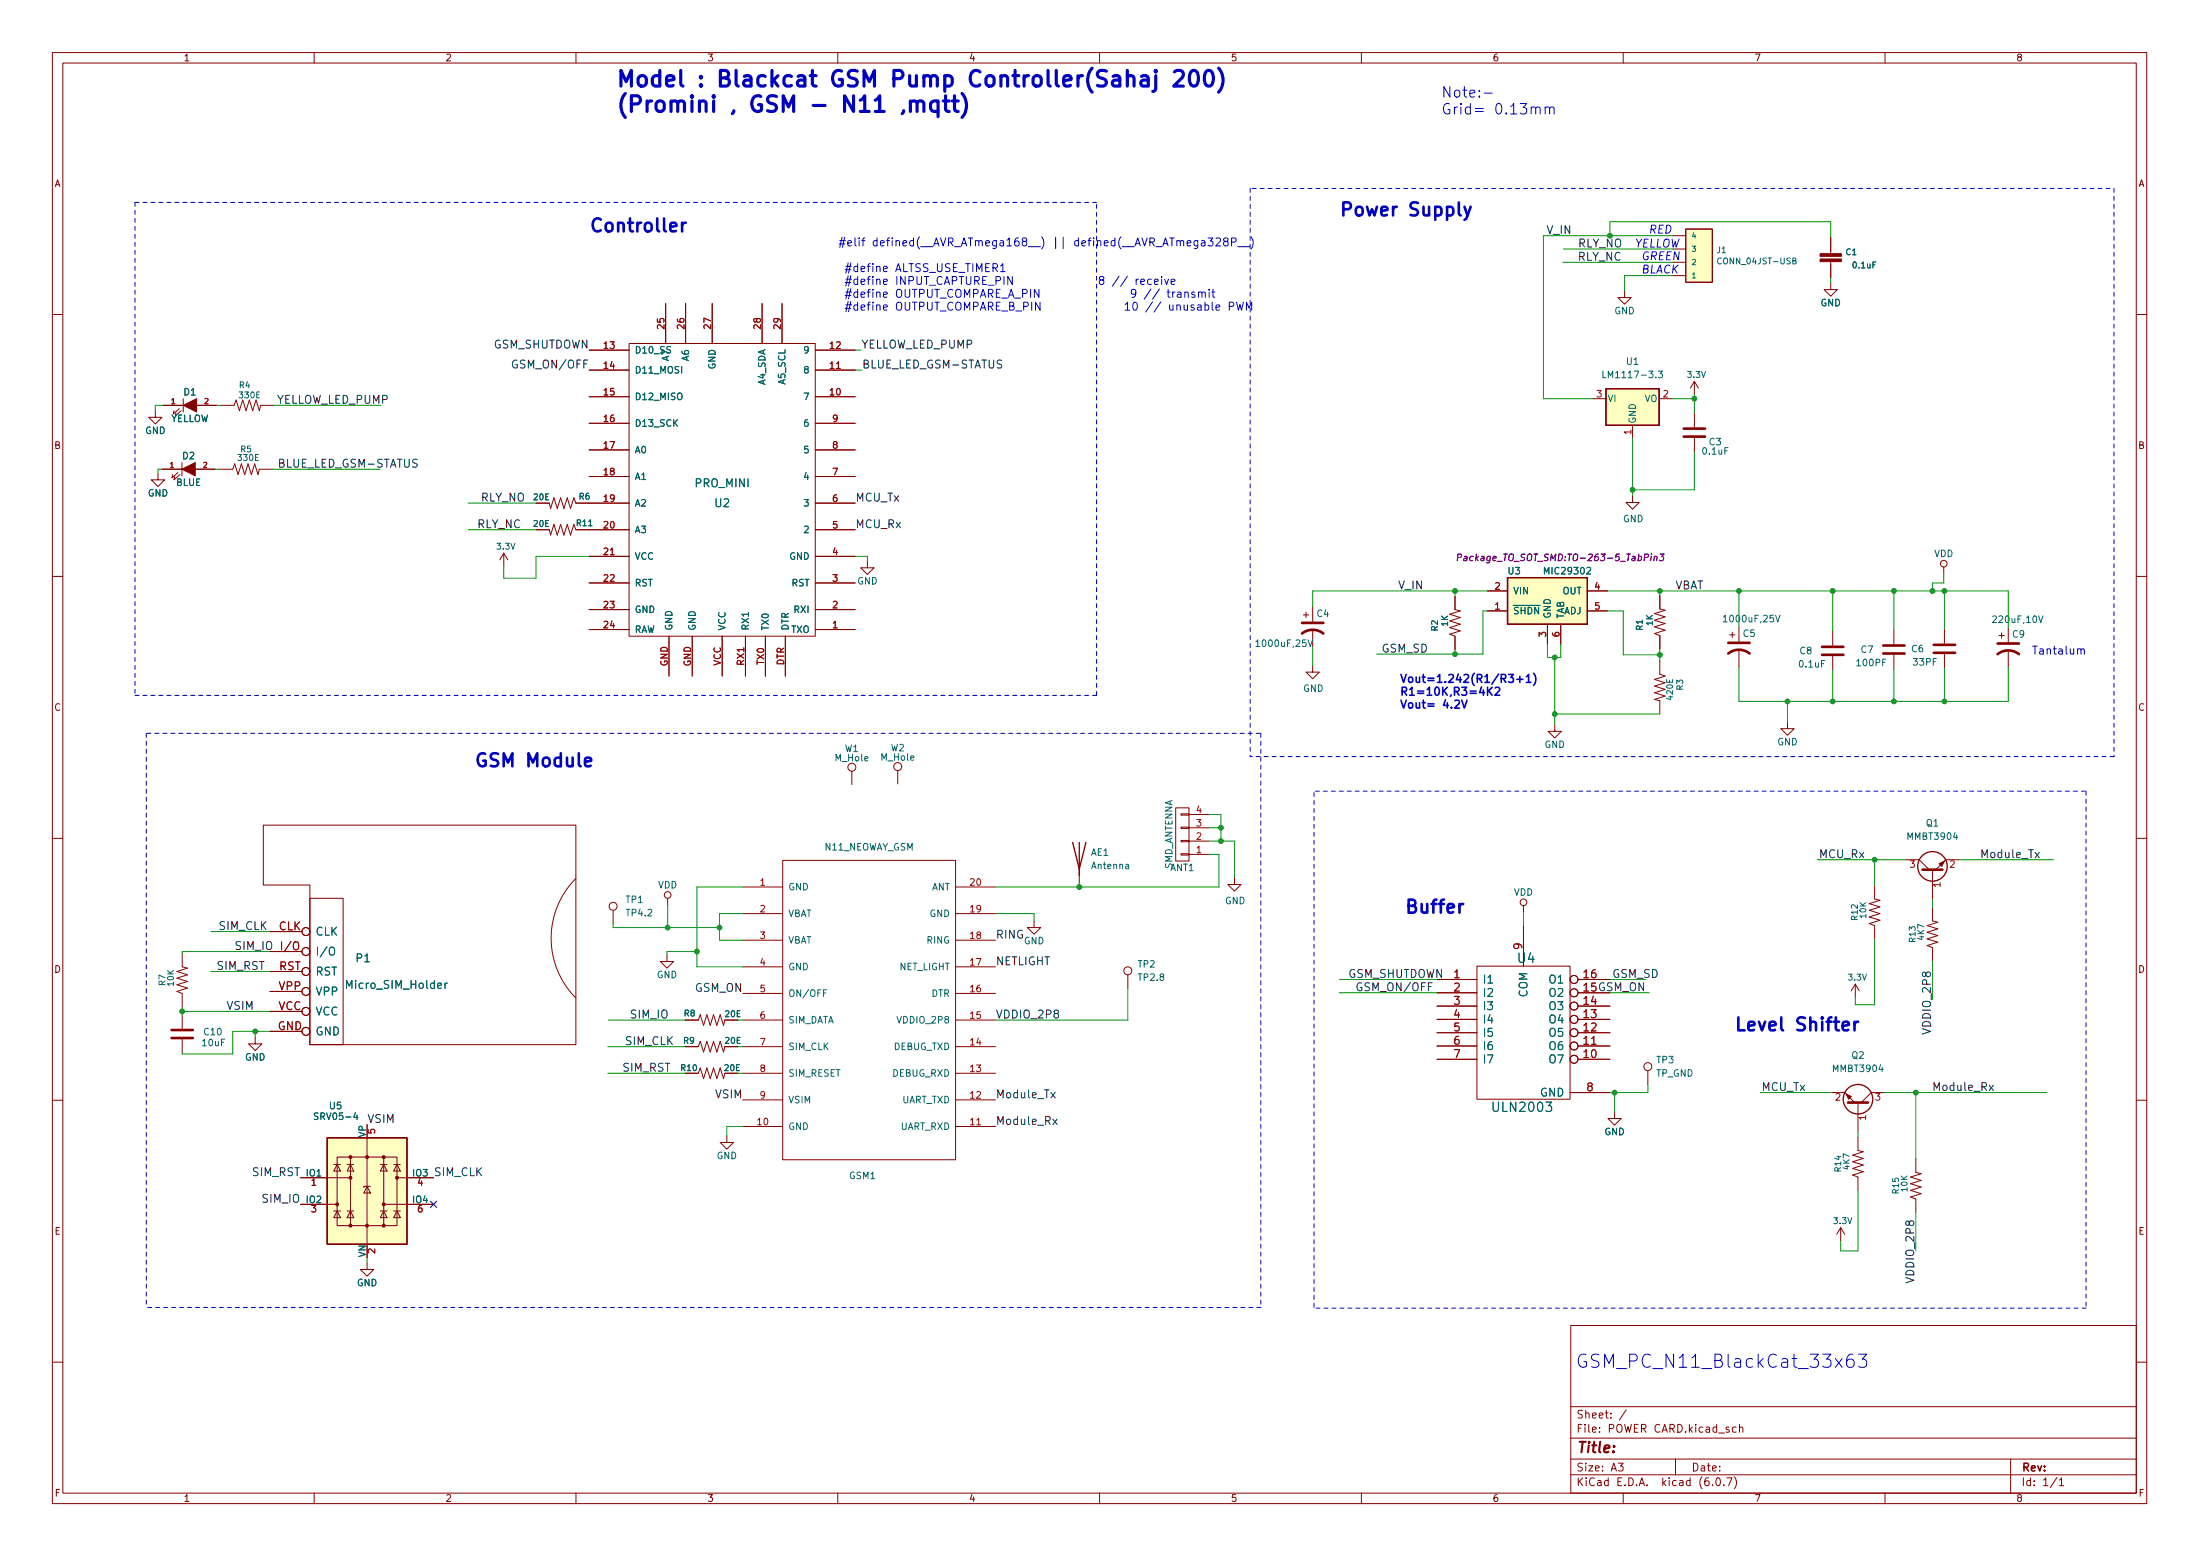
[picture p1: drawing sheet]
<svg xmlns="http://www.w3.org/2000/svg" width="420mm" height="297mm" viewBox="0 0 420 297" stroke-linecap="round" stroke-linejoin="round" font-family="sans-serif">
<g fill="none" stroke="#840000" stroke-width=".19">
<path d="M10 10h400v277h-400zM12 12h396v273h-396zM60 10v2M110 10v2M160 10v2M210 10v2M260 10v2M310 10v2M360 10v2M127.1 57.9v7.7M130.9 57.9v7.7M136 57.9v7.6"/>
<path d="M145.5 57.9v7.7M149.4 57.9v7.7M310.3 55.5v1.3h1.2l-1.2 1.3-1.3-1.3h1.3M319.4 52.6h2.5M319.4 50.1h2.5M321.9 43.7h5.1v10.2h-5.1zM349.6 54v1.3h1.3l-1.3 1.3-1.2-1.3h1.2M349.6 45.4v3M349.6 49.9v3.1M10 60h2M29.7 78.4v1.3h1.2l-1.2 1.2-1.3-1.2h1.3M31.2 77.4h3.8"/>
<path d="M34.2 78l-1.1 1 .1-.6M34.6 78.4l-1.1 1 .1-.6M35 76.1v2.5M37.5 77.4h3.9M42.2 77.4h2.5l.4-1 .6 2 .7-2 .6 2 .6-2 .7 2 .6-2 .6 2 .3-1h2.5M112.5 75.7h7.6M112.5 70.6h7.6M112.5 66.8h7.6M120.1 65.6h35.6v55.8h-35.6zM155.7 75.7h7.6M155.7 70.6h7.6M155.7 66.8h7.6"/>
<path d="M304.2 76.1h2.5M316.9 76.1h2.5M323.6 72.8v2.5M323.6 78.8v2.8M323.6 72.8l-.8 1.3M323.6 72.8l.8 1.3M408 60h2M30.2 90.3v1.3h1.2l-1.2 1.3-1.3-1.3h1.3M30.9 89.6h3.8M34 90.2l-1.2 1 .2-.6M34.4 90.6l-1.2 1 .2-.6M34.7 88.3v2.5"/>
<path d="M37.3 89.6h3.8M41.9 89.6h2.5l.4-1 .7 2 .6-2 .6 2 .7-2 .6 2 .6-2 .7 2 .2-1h2.6M104.9 96l.3 1.1 .6-2.1 .6 2.1 .7-2.1 .6 2.1 .6-2.1 .7 2.1 .6-2.1 .4 1h10.1M112.5 80.8h7.6M112.5 85.9h7.6M112.5 91h7.6M155.7 80.8h7.6M155.7 85.9h7.6M155.7 91h7.6M155.7 96h7.6M311.8 94.7v1.2h1.3l-1.3 1.3-1.3-1.3h1.3M311.8 81.2v2.5"/>
<path d="M323.6 83.6v2.8M10 110h2M96.2 105.6v2.5M96.2 105.6l-.7 1.3M96.2 105.6l.8 1.3M104.9 101.1l.3 1 .6-2 .6 2 .7-2 .6 2 .6-2 .7 2 .6-2 .4 1h10.1M112.5 116.4h7.6M112.5 106.2h7.6M112.5 111.3h7.6M155.7 116.4h7.6M155.7 101.1h7.6M155.7 106.2h7.6"/>
<path d="M155.7 111.3h7.6M165.7 107.1v1.3h1.2l-1.2 1.3-1.3-1.3h1.3M248.9 117.4h1M249.4 116.9v1M250.7 115.9v2.8M277.9 113.8v2.6l1 .2-2 .7 2 .6-2 .6 2 .7-2 .6 2 .6-2 .7 1 .3v2.6M284.1 116.6h3.8M284.1 112.8h3.8M295.5 119.2v3.8M298.1 119.2v3.8M303.1 116.6h3.9M303.1 112.8h3.9"/>
<path d="M317 113.7v2.5l1 .3-2 .6 2 .7-2 .6 2 .6-2 .7 2 .6-2 .6 1 .4v2.6M332.1 119.7v2.8M371.2 108.2v1.3M383.5 119.8v2.8M408 110h2M112.5 120.2h7.6M127.8 121.4v7.7M132.2 121.5v7.6M137.9 121.4v7.7M142.4 121.4v7.7M146.2 121.4v7.7M150 121.4v7.7"/>
<path d="M155.7 120.2h7.6M250.7 127v1.3h1.3l-1.3 1.3-1.3-1.3h1.3M250.7 120.2v3.3M296.9 138.3v1.3h1.3l-1.3 1.3-1.2-1.3h1.2M317 126.1v2.6l1 .4-2 .6 2 .6-2 .7 2 .6-2 .6 2 .7-2 .6 1 .3v2.5M330.3 121.2h1M330.8 120.7v1M332.1 124v3.3M341.4 137.8v1.3h1.2l-1.2 1.3-1.3-1.3h1.3M350 120.4v2.8M350 125.3v2.8M361.7 120.2v2.8"/>
<path d="M361.7 125v2.8M371.3 120.1v2.7M371.3 124.9v2.8M381.8 121.3h1M382.3 120.8v1M383.5 124.1v3.3M50.3 157.5h59.7v41.9h-50.8v-30.5h-8.9zM162.7 147.2v2.6M171.4 147.1v2.5M224.5 154.2h2.6v10.2h-2.6zM225.6 155.4h1.5v.2h-1.5zM225.6 157.9h1.5v.3h-1.5z"/>
<path d="M227.1 158h3.8M227.1 155.5h3.8M10 160h2M51.6 177.8h6.1M59.2 171.5h6.3v27.9h-6.3zM110 167.7a16.2 16.2 0 0 0 0 22.8M117.1 173.8v2.5M127.5 171.5v1.3M141.9 169.3h7.6M141.9 179.5h7.6M141.9 174.4h7.6M149.5 164.2h33v57.2h-33z"/>
<path d="M182.5 169.3h7.6M182.5 179.5h7.6M182.5 174.4h7.6M197.5 175.8v1.3h1.3l-1.3 1.2-1.3-1.2h1.3M206.1 165.9v2.5M225.6 160.4h1.5v.3h-1.5zM225.6 163h1.5v.2h-1.5zM227.1 163.1h3.8M227.1 160.6h3.8M235.8 167.6v1.2h1.2l-1.2 1.3-1.3-1.3h1.3M291 172.9v1.3M291 176.8v7.6"/>
<path d="M358 169.1v2.5l1 .3-2 .6 2 .6-2 .7 2 .6-2 .6 2 .7-2 .6 1 .4v2.5M364 164.1h2.5l1.9 1.9M369.1 166v5.7M369.1 173.3v2.5l1 .3-2.1 .6 2.1 .6-2.1 .7 2.1 .6-2.1 .6 2.1 .7-2.1 .6 1.1 .4v2.5M374.1 164.1h-2.5l-1.9 1.9M408 160h2M34.8 182v2.6l1 .2-2 .7 2 .6-2 .6 2 .7-2 .6 2 .6-2 .7 1 .3v2.6M34.8 193.6v2.8M34.8 198.4v2.8M48.7 198v1.3h1.3l-1.3 1.2-1.2-1.2h1.2M51.6 196.9h6.1M51.6 181.6h6.1"/>
<path d="M51.6 185.5h6.1M51.6 193.1h6.1M51.6 189.3h6.1M127.4 182.3v1.3h1.3l-1.3 1.2-1.3-1.2h1.3M130.8 199.8h2.5l.4-1 .7 2 .6-2 .6 2 .7-2 .6 2 .6-2 .7 2 .2-1M130.8 194.7h2.5l.4-1 .7 2 .6-2 .6 2 .7-2 .6 2 .6-2 .7 2 .2-1M141.9 199.8h7.6M141.9 194.7h7.6M141.9 189.6h7.6M141.9 184.6h7.6M182.5 199.8h7.6M182.5 194.7h7.6"/>
<path d="M182.5 189.6h7.6M182.5 184.6h7.6M215.4 186.1v2.5M274.4 187h7.7M274.4 199.7h7.7M274.4 197.1h7.7M274.4 194.6h7.7M274.4 192.1h7.7M274.4 189.5h7.7M282.1 184.4h17.7v25.4h-17.7zM301.4 187h6.1M301.4 199.7h6.1"/>
<path d="M301.4 197.1h6.1M301.4 194.6h6.1M301.4 192.1h6.1M301.4 189.5h6.1M354.3 187.9v2.5M354.3 187.9l-.7 1.2M354.3 187.9l.8 1.2M10 210h2M70.1 217.2v20.3M133.3 204.9l.4-1 .7 2 .6-2 .6 2 .7-2 .6 2 .6-2 .7 2 .2-1M138.8 216.8v1.3h1.3l-1.3 1.3-1.3-1.3h1.3M141.9 215h7.6"/>
<path d="M141.9 210h7.6M141.9 204.9h7.6M182.5 215h7.6M182.5 210h7.6M182.5 204.9h7.6M274.4 202.2h7.7M299.8 208.6h7.7M301.4 202.2h6.1M308.4 212.3v1.2h1.2l-1.2 1.3-1.3-1.3h1.3M314.7 204.4v2.5M349.8 208.6h2.5l1.9 1.9M354.8 210.5v5.7"/>
<path d="M354.8 217.1v2.5l1.1 .3-2.1 .6 2.1 .6-2.1 .7 2.1 .6-2.1 .6 2.1 .7-2.1 .6 1 .4v2.5M359.9 208.6h-2.5l-1.9 1.9M408 210h2M57.4 224.8h9.5M57.4 229.9h7M63.8 231.2h1.2M63.8 222.3h1.2M64.4 220.9h11.4v13.1h-11.4zM64.4 231.2l.6 1.2h-1.2zM64.4 222.3l.6 1.3h-1.2zM66.3 231.2h1.3M66.3 222.3h1.3"/>
<path d="M66.9 231.2l.7 1.2h-1.3zM66.9 222.3l.7 1.3h-1.3zM66.9 220.9v13.1M70.1 226.5l.6 1.2h-1.2zM70.7 226.5h-1.2v.2M72.6 231.2h1.3M72.6 222.3h1.3M73.3 231.2l.6 1.2h-1.3zM73.3 222.3l.6 1.3h-1.3zM73.3 220.9v13.1M73.3 229.9h9.5M75.2 231.2h1.3"/>
<path d="M75.2 222.3h1.3M75.8 231.2l.7 1.2h-1.3zM75.8 222.3l.7 1.3h-1.3zM75.8 224.8h7M351.5 234.4v2.5M351.5 234.4l-.7 1.2M351.5 234.4l.8 1.2M365.9 221.3v2.5l1 .3-2 .6 2 .6-2 .7 2 .6-2 .6 2 .7-2 .6 1 .4v2.5M70.1 241.1v1.3h1.3l-1.3 1.2-1.3-1.2h1.3M300 253h108v32h-108zM10 260h2M300 278.5h108"/>
<path d="M300 274.5h108M300 268.5h108M309.1 279.3h.9l-.5 .6 .4 .1v.7l-.2 .1-.6-.1M310.6 269.1l-1.3 2M320 278.5v3M331.6 272.5l-.5-.1-.2 .3 .1 .6h.6M332.2 272.6l.2-.2 .4 .1 .1 .9M332.2 271.9v1.5M384 278.5v6.5M408 260h2M60 285v2M110 285v2"/>
<path d="M160 285v2M210 285v2M260 285v2M300 281.5h108M310 285v2M327.1 283.5v.1M327.9 282.2l.2-.1a.8 .8 0 0 1 .5 .8 .8 .8 0 0 1-.5 .7 1 1 0 0 1-.2-1.4zM329.2 283.5v.1M329.8 282.1h1l-.7 1.5M331.2 281.9a1.72 1.72 0 0 1 0 2.3M360 285v2M392.9 282l-1.3 2"/>
<path d="M393.3 282.5l.4-.4v1.5M393.3 283.6h.8"/>
<circle cx="371.2" cy="107.6" r=".63"/>
<circle cx="162.7" cy="146.5" r=".76"/>
<circle cx="171.4" cy="146.3" r=".76"/>
<circle cx="58.4" cy="177.8" r=".76"/>
<circle cx="117.1" cy="173" r=".76"/>
<circle cx="127.5" cy="170.9" r=".63"/>
<circle cx="291" cy="172.2" r=".63"/>
<circle cx="58.4" cy="189.3" r=".76"/>
<circle cx="58.4" cy="196.9" r=".76"/>
<circle cx="58.4" cy="181.6" r=".76"/>
<circle cx="58.4" cy="193.1" r=".76"/>
<circle cx="58.4" cy="185.5" r=".76"/>
<circle cx="215.4" cy="185.3" r=".76"/>
<circle cx="300.6" cy="199.7" r=".76"/>
<circle cx="300.6" cy="187" r=".76"/>
<circle cx="300.6" cy="197.1" r=".76"/>
<circle cx="300.6" cy="194.6" r=".76"/>
<circle cx="300.6" cy="192.1" r=".76"/>
<circle cx="300.6" cy="189.5" r=".76"/>
<circle cx="300.6" cy="202.2" r=".76"/>
<circle cx="314.7" cy="203.6" r=".76"/>
</g>
<g fill="none" stroke="#840000" stroke-width=".51">
<path d="M321.6 83.3h4M321.6 81.8h4M248.7 118.9h4M248.7 120.9a3.3 3.3 0 0 1 4 0M330.1 124.8a3.3 3.3 0 0 1 4 0M330.1 122.7h4M348 125h4M348 123.5h4M359.7 124.8h4M359.7 123.2h4M369.3 124.6h4.1M369.3 123.1h4.1"/>
<path d="M381.5 124.9a3.3 3.3 0 0 1 4.1 0M381.5 122.8h4.1M367.2 166h3.8M32.8 198.2h4M32.8 196.6h4M352.9 210.5h3.8"/>
</g>
<g fill="#ffffc2" stroke="#ffffc2" stroke-width=".19">
<path d="M62.5 217.2h15.2v20.3h-15.2z"/>
<path d="M321.9 43.7h5.1v10.2h-5.1z"/>
<path d="M306.7 74.2h10.2v7h-10.2z"/>
<path d="M287.9 110.3h15.2v8.9h-15.2z"/>
</g>
<g fill="none" stroke="#840000" stroke-width=".25">
<path d="M306.7 74.2h10.2v7h-10.2zM287.9 110.3h15.2v8.9h-15.2zM204.9 160.8l1.2 5.1 1.3-5.1M206.1 160.8v6.4M62.5 217.2h15.2v20.3h-15.2z"/>
<circle cx="369.1" cy="165.4" r="2.82"/>
<circle cx="354.8" cy="209.8" r="2.82"/>
</g>
<g fill="#840000" stroke="#840000" stroke-width=".19">
<path d="M347.6 49.4h4.1v.5h-4.1z"/>
<path d="M347.6 48.4h4.1v.5h-4.1z"/>
<path d="M34.7 89.6l2.6-1.3v2.5z"/>
<path d="M370.3 164.9l1-.5-.5 1z"/>
<path d="M35 77.4l2.5-1.3v2.5z"/>
<path d="M352.6 208.8l1 .5-.5 .5z"/>
<circle cx="64.4" cy="229.9" r=".28"/>
<circle cx="66.9" cy="234" r=".28"/>
<circle cx="66.9" cy="224.8" r=".28"/>
<circle cx="66.9" cy="220.9" r=".28"/>
<circle cx="70.1" cy="234" r=".28"/>
<circle cx="70.1" cy="220.9" r=".28"/>
<circle cx="73.3" cy="234" r=".28"/>
<circle cx="73.3" cy="229.9" r=".28"/>
<circle cx="73.3" cy="220.9" r=".28"/>
<circle cx="75.8" cy="224.8" r=".28"/>
</g>
<g fill="none" stroke="#006464" stroke-width=".19">
<path d="M342.4 49.8l.5-.1v-.3l-.5-.2v1.2h.4l.2-.4-.2-.2M306.1 70.8v1.3h.6M316.7 70.8h.8l-.4 .5 .3 .1v.6l-.1 .1-.6-.1M329.1 117.8l.4-.3v1.2M329.1 118.7h.7M339.1 117.5l.4 1.2 .4-1.2M389.3 117.6l.5 1.2 .4-1.2M239.8 122.5l.4-.4v1.3M239.8 123.4h.8M249.8 122.1l.4 1.3 .5-1.3M63 181a.51 .51 0 0 1 .5-.2 .51 .51 0 0 1 .4 .5v.5a.51 .51 0 0 1-.5 .6 .51 .51 0 0 1-.5-.6zM85 187.7v1"/>
<path d="M85.4 187.7h-.3l-.1 .3M157.9 189h-.6v1.2M60.7 212.5l-.4-.1-.2 .2v.3l.5 .3 .1 .3-.2 .2h-.5M67.9 212.4l-.3 .9h.8"/>
</g>
<path d="M278.4 106.4h.6l.1-.2v-.3l-.6-.1-.2 1.2M315.9 106.3l.2-.1 .3 .1v.7M317 105.8h.8l-.5 .5 .4 .1-.1 .5-.2 .1-.5-.1" fill="none" stroke="#840084" stroke-width=".19"/>
<path d="M191.3 68.8l-.6-.1-.3 .3 .2 .4 .6 .3v.4l-.2 .2-.6-.1M79.7 87.7h-.6l-.3 .3 .1 .3 .7 .3v.4l-.2 .2-.6-.1M388.7 162.7l.8 1M389.5 162.7l-.8 1M200.7 208.6l.8 1M201.1 213.6l.8 1.1M201.5 208.6l-.8 1M201.9 213.6l-.8 1.1M379.9 207.2l.8 1M380.7 207.2l-.8 1" fill="none" stroke="#0f0f0f" stroke-width=".19"/>
<path d="M279.7 39.5l.6 1.6M280.9 39.5l-.9 2.2-.3 .3M130.3 42.5v1.7M131 42.5a.63 .63 0 0 0-.7 .5M111.7 145.5l1.2-.3-.1-.5-.7-.1-.4 .4 .1 1.2 .3 .1 .7-.1M351.9 195.9l1.2-.3-.1-.4-.7-.2-.4 .4 .1 1.2 .3 .1 .7-.1M354.2 195v1.7M354.9 195a.64 .64 0 0 0-.7 .5" fill="none" stroke="#0000c2" stroke-width=".5"/>
<g fill="none" stroke="#0000c2" stroke-width=".6">
<path d="M173.9 19.6a.74 .74 0 0 1 1.3 .1v1.6M173.9 19.3v2M175.2 19.7l.1-.3 .3-.1 .7 .1 .1 .3v1.6M179.2 19.4l-.9-.1-.3 .1-.3 .4v.9l.3 .4 .3 .2 .9-.2M179.2 19.3v3M180.2 19.3h1.1M180.6 18.3v2.5l.1 .3 .6 .2M181.9 19.3h1.1M182.3 18.3v2.5l.1 .3 .6 .2M183.7 17.8a3.4 3.4 0 0 1 0 4.6M218 14.6l.3-.2 .9 .2 .1 .3v1.5M219.3 15.2l-.3 .1h-.7a.59 .59 0 0 0-.5 .6 .59 .59 0 0 0 .5 .5h.7l.3-.1"/>
<path d="M220.7 14.4v2.6l-.1 .3-.4 .1M220.7 13.4l-.1 .2 .1 .1 .2-.1-.2-.2v.3M224.3 13.7l.4-.3h.7a.81 .81 0 0 1 .5 1.3l-1.7 1.7h1.8M227.4 13.7a.72 .72 0 0 1 .8-.2 .72 .72 0 0 1 .5 .5 1.76 1.76 0 0 1-.5 2.4 .76 .76 0 0 1-.9-.5 2.57 2.57 0 0 1 .1-2.2zM230.3 13.7a.72 .72 0 0 1 .7-.2 .72 .72 0 0 1 .6 .5 1.76 1.76 0 0 1-.6 2.4 .76 .76 0 0 1-.8-.5 2.57 2.57 0 0 1 .1-2.2zM232.7 13a3.4 3.4 0 0 1 0 4.6"/>
</g>
<g fill="none" stroke="#0000c2" stroke-width=".19">
<path d="M283.5 17.8h1.5M293.3 20.7l.3-.3 .4 .1 .1 1.3M295.1 20.6a.49 .49 0 0 1 .9 .1v1.1M295.1 20.4v1.4M296 20.7l.2-.3 .5 .1 .1 1.3M189.6 51.1h.8l.1-.3-.1-.3-.2-.2h-.6v1.6M190 51.1l.5 .8M191.1 50.8l.4-.5v1.6M191.1 51.9h.9M191.7 52.8v1.5M193.3 52.8v1.5l-.8-1.5v1.5M196.8 55.2v1.6"/>
<path d="M198.4 55.2v1.6l-.9-1.6v1.6M210.2 53.4l-.2-.3v-.2l.2-.1 .5 .1 .1 .2v.2l-.7 .2-.1 .2v.3l.2 .3h.3l.3-.3v-.3l-.3-.3M213.7 52.7l-1.3 2M215.3 52.7l-1.3 2M216.6 57.8l.1-.1a.81 .81 0 0 1 .5 .8 .81 .81 0 0 1-.5 .7 1.01 1.01 0 0 1-.1-1.4zM216.9 55.9l-.3 .3h-.3l-.3-.3 .2-.6 .4-.1 .2 .2a1.01 1.01 0 0 1-.3 1.4h-.3M217 53.3v1M217.4 53.3l-.3 .1-.1 .2M217.9 53.8l.7-.1-.1-.3-.4-.1-.2 .2v.7h.6M219.8 55.2l-1.3 1.9M219.9 53.4l-.4-.1-.3 .3 .1 .6h.6M220.1 57.6l-1.3 2"/>
<path d="M220.5 53.8l.7-.1-.1-.3-.4-.1-.2 .2v.7h.6M221.4 55.2l-1.3 1.9M221.7 57.6l-1.3 2M221.9 52.8v.1M221.9 53.3v1M222.4 53.3l.4 1 .4-1M222.9 55.7h.6M223.1 55.2v1.3l.4 .3M223.4 58.2l.1 .9 .3 .1 .2-.1M223.7 53.8l.7-.1-.1-.3-.4-.1-.2 .2v.7h.6M224 55.7v1.1M224 58.2v1"/>
<path d="M224.4 55.7l-.3 .1-.1 .2M224.8 58.3l.2-.1 .3 .1 .1 .9M224.8 58.2v1M224.9 55.8h.6l.1 1M225.6 56.1l-.6 .1a.3 .3 0 0 0-.2 .3 .3 .3 0 0 0 .2 .3l.6-.1M226.1 58.2l.1 .9 .4 .1 .2-.1M226.3 55.9l.2-.2 .4 .1v1M226.3 55.7v1.1M226.8 58.2v1M228 58.3l-.3-.1-.3 .2 .1 .2 .5 .2v.3h-.6M228.2 55.8l-.4-.1-.2 .3 .1 .2 .5 .1v.4h-.6M228.7 58.3h.6l.1 .9"/>
<path d="M228.9 55.9l.2-.2 .4 .1v1M228.9 55.7v1.1M229.4 58.6h-.5a.3 .3 0 0 0-.2 .3 .3 .3 0 0 0 .2 .3l.5-.1M229.5 46h.6v.9M229.5 56l.3-.3 .3 .1 .1 1M230.1 46.3l-.5 .1a.3 .3 0 0 0-.2 .3 .3 .3 0 0 0 .2 .2h.5M230.1 58.3l.5-.1 .3 .3-.2 .6h-.6M230.1 57.7v1.5M230.7 45.4h1l-.6 .6 .5 .1v.7l-.2 .1-.7-.1M230.9 55.2v.2M230.9 55.7v1.1M231.4 55.7h.6"/>
<path d="M231.5 57.7v1.3l.2 .2M231.7 55.2v1.3l.3 .3M232.2 45.6l.6-.2 .2 .2 .1 .3-.9 1h.9M232.2 58.7l.8-.1-.1-.3-.5-.1-.2 .2 .1 .7h.6M234 46.1l-.3-.3 .1-.2 .2-.2 .4 .1 .2 .2-.1 .2-.7 .2-.1 .3v.3l.3 .2h.3l.3-.2v-.3l-.3-.3M234.8 58.5l.7-.1 .1-.2v-.4l-.2-.1h-.6v1.5M235.2 46.2l.7-.1 .2-.2-.1-.3-.2-.2h-.6v1.5M236.2 57.7l.3 1.5 .3-1.1 .3 1.1 .4-1.5M236.4 47.1h2.3M238 59.2v-1.5l.5 1.1 .6-1.1v1.5M238.9 45.2a1.75 1.75 0 0 1 0 2.3M397.4 124.1l.2-.2h.4l.1 1"/>
<path d="M353.9 258.5a.99 .99 0 0 0-1.2 1.1v.9l.2 .4 .7 .1 .4-.2 .1-.9-.2-.3-.8-.1-.4 .4M354.9 258.5h1.6l-.8 1a.68 .68 0 0 1 .8 .4v.6l-.2 .4-1 .1-.4-.2"/>
</g>
<path d="M279.2 133.6l.5 1.6 .5-1.6M284.3 131.8l.7 .9M285 131.2l-.9 .9M285.5 131.3l.6-.1 .2 .1 .1 .3-.9 1.1h.9M288.1 128.7h.9l-.5 .6 .5 .2v.6l-.3 .2-.6-.2M289.7 129.7h1.1M290.3 129.1v1.2M291.5 129.2l.4-.5v1.6M291.5 130.3h.9M292.9 128.5a1.75 1.75 0 0 1 0 2.3" fill="none" stroke="#0000c2" stroke-width=".3"/>
<g fill="none" stroke="#0000c2" stroke-width=".19" stroke-dasharray=".8 .8">
<path d="M25.8 38.6v94.2M25.8 38.6h183.6M238.8 36v108.4M239.1 36h164.6M403.7 36v108.4M25.8 132.8h183.6M27.9 140v109.6M28.1 140h212.7M209.4 132.8v-94.2M240.8 140v109.6M251 151.3v98.4M251.2 151h147.2"/>
<path d="M398.4 151v98.7M403.7 144.4h-164.9M240.8 249.6h-212.9M398.4 249.7h-147.4"/>
</g>
<g fill="none" stroke="#009600" stroke-width=".19">
<path d="M298.4 50.1h21M298.6 47.5h20.8M307.5 45v-2.7h42.1v3.1M319.4 45h-24.6v31.1h9.4M319.4 52.6h-9.1v2.9M349.6 53v1M31.2 77.4h-1.5v1M41.4 77.4h.8M52.3 77.4h20.4M163.3 70.6h1.3M163.3 66.8h1.2M319.4 76.1h4.2"/>
<path d="M323.6 75.3v3.5M30.9 89.6h-.7v.7M41.1 89.6h.8M52.1 89.6h20.5M89.4 96h13M311.8 83.7v11M323.6 86.4v7.1h-11.8M89.4 101.1h13M112.5 106.2h-10.1v4.2h-6.2v-2.3M163.3 106.2h2.4v.9M277.9 112.8v1M284.1 112.8h-33.4v3.1"/>
<path d="M284.1 116.6h-.9v8.3h-20.3M307 112.8h76.5v7M307 116.6h3v8.4h7M317 112.8v.9M332.1 112.8v6.9M350 112.8v7.6M361.7 112.8v7.4M371.2 109.5v1.8h-2.1v1.5M371.3 112.8v7.3M250.7 123.5v3.5M277.9 124v.9M295.5 123v2.5h2.6v-2.5"/>
<path d="M296.9 125.5v12.8M296.9 136.3h20.1M317 123.9v2.2M332.1 127.3v6.6h51.4v-6.5M341.4 133.9v3.9M350 128.1v5.8M361.7 127.8v6.1M371.3 127.7v6.2M230.9 155.5h2.3v5.1M230.9 158h2.3M40.3 177.8h11.3M117.1 176.3v.8h20.3"/>
<path d="M127.5 172.8v4.3M141.9 174.4h-4.5v5.1h4.5M141.9 169.3h-8.8v15.3h8.8M190.1 174.4h7.4v1.4M206.1 168.4v.9M230.9 163.1h1.9v6.2h-42.7M230.9 160.6h4.9v7M291 174.2v2.6M347.1 164.1h16.9M358 164.1v5M358 179.2v12.6h-3.7v-1.4M369.1 171.7v1.6"/>
<path d="M374.1 164.1h18.1M34.8 193.1h16.8M34.8 192.2v1.4M40.3 185.5h11.3M48.7 196.9v1.1M51.6 196.9h-7.2v4.3h-9.6M51.6 181.6h-16.8v.4M116.1 199.8h14.7M116.2 194.7h14.6M133.1 181.6h-5.7v.7M141 194.7h.9M141 199.8h.9"/>
<path d="M215.4 188.6v6.1h-25.3M255.8 189.5h18.6M255.8 187h18.6M307.5 189.5h7.5M307.5 187h6.8M369.1 183.4v7.4M116.1 204.9h14.7M141 204.9h.9M141.9 215h-3.1v1.8M308.4 208.6v3.7M314.7 206.9v1.7h-7.2M336.2 208.6h13.6"/>
<path d="M354.8 216.2v.9M359.9 208.6h31M365.9 208.6v12.7M354.8 227.2v11.6h-3.3v-1.9M365.9 231.4v7.4M70.1 240.1v1"/>
</g>
<path d="M82.2 229.3l1.2 1.2M83.4 229.3l-1.2 1.2" fill="none" stroke="#000084" stroke-width=".19"/>
<g fill="#009600" stroke="#009600" stroke-width=".19">
<circle cx="34.8" cy="193.1" r=".46"/>
<circle cx="48.7" cy="196.9" r=".46"/>
<circle cx="133.1" cy="181.6" r=".46"/>
<circle cx="127.5" cy="177.1" r=".46"/>
<circle cx="277.9" cy="124.9" r=".46"/>
<circle cx="277.9" cy="112.8" r=".46"/>
<circle cx="233.2" cy="160.6" r=".46"/>
<circle cx="233.2" cy="158" r=".46"/>
<circle cx="137.4" cy="177.1" r=".46"/>
<circle cx="206.1" cy="169.3" r=".46"/>
<circle cx="332.1" cy="112.8" r=".46"/>
<circle cx="350" cy="112.8" r=".46"/>
<circle cx="361.7" cy="112.8" r=".46"/>
<circle cx="365.9" cy="208.6" r=".46"/>
<circle cx="358" cy="164.1" r=".46"/>
<circle cx="371.3" cy="112.8" r=".46"/>
<circle cx="369.1" cy="112.8" r=".46"/>
<circle cx="350" cy="133.9" r=".46"/>
<circle cx="361.7" cy="133.9" r=".46"/>
<circle cx="371.3" cy="133.9" r=".46"/>
<circle cx="341.4" cy="133.9" r=".46"/>
<circle cx="317" cy="112.8" r=".46"/>
<circle cx="296.9" cy="136.3" r=".46"/>
<circle cx="317" cy="125" r=".46"/>
<circle cx="296.9" cy="125.5" r=".46"/>
<circle cx="311.8" cy="93.5" r=".46"/>
<circle cx="323.6" cy="76.1" r=".46"/>
<circle cx="307.5" cy="45" r=".46"/>
<circle cx="308.4" cy="208.6" r=".46"/>
</g>
<g font-size="4.2" fill="#0000c2">
<text x="117.5" y="16.6">Model : Blackcat GSM Pump Controller(Sahaj 200)</text>
<text x="117.5" y="21.4">(Promini , GSM - N11 ,mqtt)</text>
</g>
<g font-size="3.5" fill="#0000c2">
<text x="255.7" y="41.3">Power Supply</text>
<text x="112.4" y="44.3">Controller</text>
<text x="90.4" y="146.4">GSM Module</text>
<text x="268.1" y="174.3">Buffer</text>
<text x="331.1" y="196.8">Level Shifter</text>
<text x="300.9" y="261.1">GSM_PC_N11_BlackCat_33x63</text>
</g>
<g font-size="2.8" fill="#0000c2">
<text x="275.2" y="18.6">Note:-</text>
<text x="275.2" y="21.9">Grid= 0.13mm</text>
</g>
<text font-size="2.8" fill="#840000" x="301" y="277.3">Title:</text>
<g font-size="2.5" fill="#006464">
<text x="289.9" y="183.8">U4</text>
<text x="285.4" y="212.3">ULN2003</text>
</g>
<g font-size="2.1" fill="#0000c2">
<text x="160" y="47">#elif defined(__AVR_ATmega168__) || defined(__AVR_ATmega328P__)</text>
<text x="312.1" y="47.2">YELLOW</text>
<text x="314.8" y="44.6">RED</text>
<text x="160.6" y="51.9">#define ALTSS_USE_TIMER1</text>
<text x="313.4" y="52.2">BLACK</text>
<text x="313.4" y="49.7">GREEN</text>
<text x="160.6" y="54.4">#define INPUT_CAPTURE_PIN</text>
<text x="160.6" y="56.8">#define OUTPUT_COMPARE_A_PIN</text>
<text x="160.6" y="59.3">#define OUTPUT_COMPARE_B_PIN 10 // unusable PWM</text>
<text x="388" y="124.9">Tantalum</text>
<text x="267.2" y="130.3">Vout=1.242(R1/R3+1)</text>
<text x="267.2" y="132.8">R1=10K,R3=4K2</text>
<text x="267.2" y="135.2">Vout= 4.2V</text>
</g>
<g font-size="2.1" fill="#0f0f0f">
<text x="295.3" y="44.7">V_IN</text>
<text x="301.3" y="47.2">RLY_NO</text>
<text x="301.3" y="49.8">RLY_NC</text>
<text x="94" y="66.5">GSM_SHUTDOWN</text>
<text x="98.5" y="70.3">GSM_ON/OFF</text>
<text x="164.5" y="66.5">YELLOW_LED_PUMP</text>
<text x="164.6" y="70.3">BLUE_LED_GSM-STATUS</text>
<text x="52.8" y="77.1">YELLOW_LED_PUMP</text>
<text x="53" y="89.3">BLUE_LED_GSM-STATUS</text>
<text x="91.7" y="95.7">RLY_NO</text>
<text x="163.3" y="95.7">MCU_Tx</text>
<text x="91.1" y="100.8">RLY_NC</text>
<text x="163.3" y="100.8">MCU_Rx</text>
<text x="267" y="112.5">V_IN</text>
<text x="319.6" y="112.5">VBAT</text>
<text x="263.8" y="124.6">GSM_SD</text>
<text x="347.5" y="163.8">MCU_Rx</text>
<text x="378.1" y="163.8">Module_Tx</text>
<text x="41.7" y="177.5">SIM_CLK</text>
<text x="190.1" y="179.2">RING</text>
<text x="41.3" y="185.1">SIM_RST</text>
<text x="44.7" y="181.3">SIM_IO</text>
<text x="190.1" y="184.3">NETLIGHT</text>
<text x="132.7" y="189.3">GSM_ON</text>
<text x="257.4" y="186.7">GSM_SHUTDOWN</text>
<text x="259.8" y="189.2">GSM_ON/OFF</text>
<text x="302.5" y="189.3">15GSM_ON</text>
<text x="307.8" y="186.7">GSM_SD</text>
<text x="43.2" y="192.8">VSIM</text>
<text x="120.6" y="194.4">SIM_IO</text>
<text x="190.1" y="194.4">VDDIO_2P8</text>
<text x="368.7" y="196.9" transform="rotate(-90 368.7 196.9)">VDDIO_2P8</text>
<text x="119.5" y="199.5">SIM_CLK</text>
<text x="118.9" y="204.6">SIM_RST</text>
<text x="136.7" y="209.7">VSIM</text>
<text x="190.1" y="209.7">Module_Tx</text>
<text x="336.4" y="208.3">MCU_Tx</text>
<text x="368.9" y="208.3">Module_Rx</text>
<text x="70.1" y="214.4">VSIM</text>
<text x="190.1" y="214.7">Module_Rx</text>
<text x="48.2" y="224.5">SIM_RST</text>
<text x="82.8" y="224.5">SIM_CLK</text>
<text x="50.2" y="229.6">SIM_IO</text>
<text x="365.6" y="244.4" transform="rotate(-90 365.6 244.4)">VDDIO_2P8</text>
</g>
<g font-size="2.1" fill="#006464">
<text x="132.8" y="93">PRO_MINI</text>
<text x="136.6" y="96.8">U2</text>
<text x="60.2" y="178.6">CLK</text>
<text x="60.2" y="182.4">I/O</text>
<text x="68" y="183.7">P1</text>
<text x="60.2" y="186.2">RST</text>
<text x="60.2" y="190">VPP</text>
<text x="66.4" y="188.8">Micro_SIM_Holder</text>
<text x="283.1" y="187.7">I1</text>
<text x="283.1" y="190.3">I2</text>
<text x="291.7" y="190.4" transform="rotate(-90 291.7 190.4)">COM</text>
<text x="296" y="190.3">O2</text>
<text x="296" y="187.7">O1</text>
<text x="60.2" y="197.6">GND</text>
<text x="60.2" y="193.8">VCC</text>
<text x="283.1" y="192.8">I3</text>
<text x="283.1" y="195.4">I4</text>
<text x="283.1" y="197.9">I5</text>
<text x="296" y="197.9">O5</text>
<text x="296" y="195.4">O4</text>
<text x="296" y="192.8">O3</text>
<text x="283.1" y="200.4">I6</text>
<text x="283.1" y="203">I7</text>
<text x="296" y="203">O7</text>
<text x="296" y="200.4">O6</text>
<text x="294.1" y="209.3">GND</text>
</g>
<g font-size="2.1" fill="#a90000">
<text x="53.2" y="177.6">CLK</text>
<text x="53.2" y="185.2">RST</text>
<text x="54" y="181.4">I/O</text>
<text x="290.7" y="181.2" transform="rotate(-90 290.7 181.2)">9</text>
<text x="53.2" y="189">VPP</text>
<text x="277.7" y="186.7">1</text>
<text x="277.7" y="189.3">2</text>
<text x="277.7" y="191.8">3</text>
<text x="302.5" y="191.8">14</text>
<text x="302.5" y="186.7">16</text>
<text x="302.5" y="189.3">15</text>
<text x="53" y="196.6">GND</text>
<text x="53.1" y="192.8">VCC</text>
<text x="277.7" y="194.3">4</text>
<text x="277.7" y="196.9">5</text>
<text x="302.5" y="196.9">12</text>
<text x="302.5" y="194.3">13</text>
<text x="277.7" y="199.4">6</text>
<text x="277.7" y="202">7</text>
<text x="302.5" y="202">10</text>
<text x="302.5" y="199.4">11</text>
<text x="303.1" y="208.3">8</text>
</g>
<g font-size="2.1" fill="#840000">
<text x="301" y="273.5">File: POWER CARD.kicad_sch</text>
<text x="301" y="270.8">Sheet: /</text>
<text x="301" y="280.9">Size: A3</text>
<text x="323" y="280.9">Date:</text>
<text x="386" y="280.9">Rev:</text>
<text x="301" y="283.7">KiCad E.D.A. kicad (6.0.7)</text>
<text x="386" y="283.7">Id: 1/1</text>
</g>
<g font-size="1.8" fill="#840000">
<text x="35" y="11.7">1</text>
<text x="85" y="11.7">2</text>
<text x="135" y="11.7">3</text>
<text x="185" y="11.7">4</text>
<text x="235" y="11.7">5</text>
<text x="285" y="11.7">6</text>
<text x="335" y="11.7">7</text>
<text x="385" y="11.7">8</text>
<text x="10.3" y="35.7">A</text>
<text x="408.3" y="35.7">A</text>
<text x="10.3" y="85.7">B</text>
<text x="408.3" y="85.7">B</text>
<text x="10.3" y="135.7">C</text>
<text x="408.3" y="135.7">C</text>
<text x="10.3" y="185.7">D</text>
<text x="408.3" y="185.7">D</text>
<text x="10.4" y="235.7">E</text>
<text x="408.4" y="235.7">E</text>
<text x="10.4" y="285.7">F</text>
<text x="35" y="286.7">1</text>
<text x="85" y="286.7">2</text>
<text x="135" y="286.7">3</text>
<text x="185" y="286.7">4</text>
<text x="235" y="286.7">5</text>
<text x="285" y="286.7">6</text>
<text x="335" y="286.7">7</text>
<text x="385" y="286.7">8</text>
<text x="408.4" y="285.7">F</text>
</g>
<g font-size="1.8" fill="#006464">
<text x="308.3" y="60">GND</text>
<text x="347.7" y="58.5">GND</text>
<text x="121.2" y="67.5">D10_SS</text>
<text x="121.2" y="71.3">D11_MOSI</text>
<text x="127.8" y="68.8" transform="rotate(-90 127.8 68.8)">A7</text>
<text x="131.6" y="68.8" transform="rotate(-90 131.6 68.8)">A6</text>
<text x="136.7" y="70.5" transform="rotate(-90 136.7 70.5)">GND</text>
<text x="153.7" y="71.3">8</text>
<text x="153.7" y="67.5">9</text>
<text x="310.7" y="69.6">U1</text>
<text x="35.1" y="75.5">D1</text>
<text x="121.2" y="76.4">D12_MISO</text>
<text x="146.2" y="73.6" transform="rotate(-90 146.2 73.6)">A4_SDA</text>
<text x="150" y="73.4" transform="rotate(-90 150 73.4)">A5_SCL</text>
<text x="153.7" y="76.4">7</text>
<text x="307" y="76.7">VI</text>
<text x="307" y="72.2">LM1117-3.3</text>
<text x="314.1" y="76.7">VO</text>
<text x="27.7" y="82.8">GND</text>
<text x="32.5" y="80.6">YELLOW</text>
<text x="121.2" y="81.4">D13_SCK</text>
<text x="153.7" y="81.4">6</text>
<text x="312.4" y="80.9" transform="rotate(-90 312.4 80.9)">GND</text>
<text x="34.9" y="87.7">D2</text>
<text x="121.2" y="86.5">A0</text>
<text x="153.7" y="86.5">5</text>
<text x="325.3" y="86.8">0.1uF</text>
<text x="326.5" y="85">C3</text>
<text x="28.2" y="94.8">GND</text>
<text x="33.6" y="92.7">BLUE</text>
<text x="121.2" y="91.6">A1</text>
<text x="153.7" y="91.6">4</text>
<text x="121.2" y="96.7">A2</text>
<text x="121.2" y="101.8">A3</text>
<text x="153.7" y="101.8">2</text>
<text x="153.7" y="96.7">3</text>
<text x="309.9" y="99.7">GND</text>
<text x="121.2" y="106.8">VCC</text>
<text x="150.8" y="106.8">GND</text>
<text x="369.4" y="106.3">VDD</text>
<text x="121.2" y="111.9">RST</text>
<text x="151.1" y="111.9">RST</text>
<text x="163.7" y="111.6">GND</text>
<text x="288" y="109.6">U3</text>
<text x="288.9" y="113.4">VIN</text>
<text x="295.3" y="109.6">MIC29302</text>
<text x="298.4" y="113.4">OUT</text>
<text x="121.2" y="117">GND</text>
<text x="151.7" y="117">RXI</text>
<text x="251.5" y="117.8">C4</text>
<text x="288.9" y="117.3">~{SHDN}</text>
<text x="296.2" y="118.1" transform="rotate(-90 296.2 118.1)">GND</text>
<text x="298.6" y="117.3">ADJ</text>
<text x="298.7" y="118.1" transform="rotate(-90 298.7 118.1)">TAB</text>
<text x="329.6" y="118.8">1000uF,25V</text>
<text x="380.9" y="118.9">220uF,10V</text>
<text x="121.2" y="120.8">RAW</text>
<text x="128.4" y="120.4" transform="rotate(-90 128.4 120.4)">GND</text>
<text x="132.8" y="120.5" transform="rotate(-90 132.8 120.5)">GND</text>
<text x="138.6" y="120.4" transform="rotate(-90 138.6 120.4)">VCC</text>
<text x="143" y="120.4" transform="rotate(-90 143 120.4)">RX1</text>
<text x="146.8" y="120.4" transform="rotate(-90 146.8 120.4)">TX0</text>
<text x="150.6" y="120.4" transform="rotate(-90 150.6 120.4)">DTR</text>
<text x="151" y="120.8">TXO</text>
<text x="240.3" y="123.5">1000uF,25V</text>
<text x="332.9" y="121.6">C5</text>
<text x="343.8" y="124.9">C8</text>
<text x="355.4" y="124.6">C7</text>
<text x="365.1" y="124.5">C6</text>
<text x="384.4" y="121.7">C9</text>
<text x="343.7" y="127.4">0.1uF</text>
<text x="354.7" y="127.2">100PF</text>
<text x="365.5" y="127">33PF</text>
<text x="248.9" y="132.1">GND</text>
<text x="161.4" y="143.5">W1</text>
<text x="170.1" y="143.4">W2</text>
<text x="295" y="142.8">GND</text>
<text x="339.4" y="142.3">GND</text>
<text x="159.5" y="145.3">M_Hole</text>
<text x="168.3" y="145.2">M_Hole</text>
<text x="364.4" y="160.3">MMBT3904</text>
<text x="367.9" y="157.8">Q1</text>
<text x="157.4" y="162.3">N11_NEOWAY_GSM</text>
<text x="208.4" y="163.4">AE1</text>
<text x="208.6" y="165.9">Antenna</text>
<text x="223.5" y="166.3">ANT1</text>
<text x="223.9" y="166.1" transform="rotate(-90 223.9 166.1)">SMD_ANTENNA</text>
<text x="119.6" y="172.4">TP1</text>
<text x="125.6" y="169.6">VDD</text>
<text x="150.5" y="170">GND</text>
<text x="177.8" y="170">ANT</text>
<text x="233.9" y="172.6">GND</text>
<text x="289.1" y="171">VDD</text>
<text x="119.7" y="174.9">TP4.2</text>
<text x="150.5" y="175">VBAT</text>
<text x="177.6" y="175">GND</text>
<text x="150.5" y="180.1">VBAT</text>
<text x="150.5" y="185.2">GND</text>
<text x="171.7" y="185.2">NET_LIGHT</text>
<text x="177.1" y="180.1">RING</text>
<text x="195.5" y="180.2">GND</text>
<text x="217.4" y="184.7">TP2</text>
<text x="125.4" y="186.7">GND</text>
<text x="150.5" y="190.3">ON/OFF</text>
<text x="177.8" y="190.3">DTR</text>
<text x="217.5" y="187.2">TP2.8</text>
<text x="39" y="197.6">C10</text>
<text x="150.5" y="195.4">SIM_DATA</text>
<text x="171.8" y="195.4">VDDIO_2P8</text>
<text x="38.7" y="199.7">10uF</text>
<text x="46.8" y="202.4">GND</text>
<text x="150.5" y="200.4">SIM_CLK</text>
<text x="170.6" y="200.4">DEBUG_TXD</text>
<text x="316.4" y="203">TP3</text>
<text x="353.7" y="202.1">Q2</text>
<text x="150.5" y="205.5">SIM_RESET</text>
<text x="170.4" y="205.5">DEBUG_RXD</text>
<text x="316.3" y="205.5">TP_GND</text>
<text x="350.2" y="204.6">MMBT3904</text>
<text x="60.6" y="213.8">SRV05-4</text>
<text x="63" y="211.7">U5</text>
<text x="150.5" y="215.7">GND</text>
<text x="150.5" y="210.6">VSIM</text>
<text x="171.9" y="215.7">UART_RXD</text>
<text x="172" y="210.6">UART_TXD</text>
<text x="69.8" y="217.1" transform="rotate(-90 69.8 217.1)">VP</text>
<text x="136.8" y="221.3">GND</text>
<text x="306.4" y="216.7">GND</text>
<text x="58.5" y="224.6">IO1</text>
<text x="78.8" y="224.6">IO3</text>
<text x="162.2" y="225.1">GSM1</text>
<text x="58.5" y="229.7">IO2</text>
<text x="78.8" y="229.7">IO4</text>
<text x="68.1" y="245.5">GND</text>
<text x="69.8" y="240" transform="rotate(-90 69.8 240)">VN</text>
</g>
<g font-size="1.8" fill="#a90000">
<text x="126.9" y="62.7" transform="rotate(-90 126.9 62.7)">25</text>
<text x="130.7" y="62.7" transform="rotate(-90 130.7 62.7)">26</text>
<text x="135.8" y="62.7" transform="rotate(-90 135.8 62.7)">27</text>
<text x="145.3" y="62.7" transform="rotate(-90 145.3 62.7)">28</text>
<text x="149.1" y="62.7" transform="rotate(-90 149.1 62.7)">29</text>
<text x="115.3" y="66.6">13</text>
<text x="115.3" y="70.4">14</text>
<text x="158.5" y="70.4">11</text>
<text x="158.5" y="66.6">12</text>
<text x="115.3" y="75.5">15</text>
<text x="158.5" y="75.5">10</text>
<text x="304.9" y="75.9">3</text>
<text x="317.6" y="75.9">2</text>
<text x="115.3" y="80.6">16</text>
<text x="159" y="80.6">9</text>
<text x="311.5" y="83" transform="rotate(-90 311.5 83)">1</text>
<text x="115.3" y="85.6">17</text>
<text x="159" y="85.6">8</text>
<text x="115.3" y="90.7">18</text>
<text x="115.3" y="95.8">19</text>
<text x="159" y="95.8">6</text>
<text x="159" y="90.7">7</text>
<text x="115.3" y="100.9">20</text>
<text x="159" y="100.9">5</text>
<text x="115.3" y="106">21</text>
<text x="159" y="106">4</text>
<text x="115.3" y="111">22</text>
<text x="159" y="111">3</text>
<text x="285.5" y="112.6">2</text>
<text x="304.6" y="112.6">4</text>
<text x="115.3" y="116.1">23</text>
<text x="115.3" y="119.9">24</text>
<text x="159" y="119.9">1</text>
<text x="159" y="116.1">2</text>
<text x="285.5" y="116.4">1</text>
<text x="304.6" y="116.4">5</text>
<text x="295.3" y="121.6" transform="rotate(-90 295.3 121.6)">3</text>
<text x="297.8" y="121.6" transform="rotate(-90 297.8 121.6)">6</text>
<text x="127.5" y="127.2" transform="rotate(-90 127.5 127.2)">GND</text>
<text x="132" y="127.2" transform="rotate(-90 132 127.2)">GND</text>
<text x="137.7" y="127.1" transform="rotate(-90 137.7 127.1)">VCC</text>
<text x="142.1" y="127" transform="rotate(-90 142.1 127)">RX1</text>
<text x="145.9" y="126.9" transform="rotate(-90 145.9 126.9)">TX0</text>
<text x="149.7" y="127.1" transform="rotate(-90 149.7 127.1)">DTR</text>
<text x="228.5" y="155.2">4</text>
<text x="228.5" y="160.3">2</text>
<text x="228.5" y="157.8">3</text>
<text x="228.5" y="162.9">1</text>
<text x="364.8" y="165.6">3</text>
<text x="372.4" y="165.6">2</text>
<text x="145.2" y="169.1">1</text>
<text x="185.3" y="169.1">20</text>
<text x="370.6" y="169.4" transform="rotate(-90 370.6 169.4)">1</text>
<text x="145.2" y="174.2">2</text>
<text x="145.2" y="179.2">3</text>
<text x="185.3" y="179.2">18</text>
<text x="185.3" y="174.2">19</text>
<text x="145.2" y="184.3">4</text>
<text x="185.3" y="184.3">17</text>
<text x="145.2" y="189.4">5</text>
<text x="185.3" y="189.4">16</text>
<text x="145.2" y="194.5">6</text>
<text x="185.3" y="194.5">15</text>
<text x="145.2" y="199.6">7</text>
<text x="185.3" y="199.6">14</text>
<text x="145.2" y="204.6">8</text>
<text x="145.2" y="209.7">9</text>
<text x="185.3" y="209.7">12</text>
<text x="185.3" y="204.6">13</text>
<text x="144.7" y="214.8">10</text>
<text x="185.3" y="214.8">11</text>
<text x="350.5" y="210.1">2</text>
<text x="356.4" y="213.8" transform="rotate(-90 356.4 213.8)">1</text>
<text x="358.2" y="210.1">3</text>
<text x="71.6" y="216.4" transform="rotate(-90 71.6 216.4)">5</text>
<text x="59.5" y="226.4">1</text>
<text x="79.8" y="226.4">4</text>
<text x="59.5" y="231.4">3</text>
<text x="79.8" y="231.4">6</text>
<text x="71.6" y="239.3" transform="rotate(-90 71.6 239.3)">2</text>
</g>
<text font-size="1.8" fill="#840084" x="280" y="107.1">Package_TO_SOT_SMD:TO-263-5_TabPin3</text>
<g font-size="1.6" fill="#006464">
<text x="327.9" y="48.3">J1</text>
<text x="328.5" y="50.4">CONN_04JST-USB</text>
<text x="352.5" y="48.7">C1</text>
<text x="354" y="51.2">0.1uF</text>
<text x="45.7" y="74.1">R4</text>
<text x="45.8" y="76">330E</text>
<text x="322.3" y="72.1">3.3V</text>
<text x="45.5" y="88">330E</text>
<text x="46" y="86.3">R5</text>
<text x="110.6" y="95.4">R6</text>
<text x="110.2" y="100.4">R11</text>
<text x="95" y="104.9">3.3V</text>
<text x="276.5" y="119.5" transform="rotate(-90 276.5 119.5)">1K</text>
<text x="315.6" y="119.4" transform="rotate(-90 315.6 119.4)">1K</text>
<text x="274.6" y="120.4" transform="rotate(-90 274.6 120.4)">R2</text>
<text x="313.7" y="120.3" transform="rotate(-90 313.7 120.3)">R1</text>
<text x="321.4" y="131.7" transform="rotate(-90 321.4 131.7)">R3</text>
<text x="319.5" y="133.5" transform="rotate(-90 319.5 133.5)">420E</text>
<text x="354.8" y="175.6" transform="rotate(-90 354.8 175.6)">R12</text>
<text x="356.4" y="175.2" transform="rotate(-90 356.4 175.2)">10K</text>
<text x="365.8" y="179.8" transform="rotate(-90 365.8 179.8)">R13</text>
<text x="367.4" y="179.4" transform="rotate(-90 367.4 179.4)">4K7</text>
<text x="31.6" y="188.1" transform="rotate(-90 31.6 188.1)">R7</text>
<text x="33.2" y="188.2" transform="rotate(-90 33.2 188.2)">10K</text>
<text x="353.1" y="187.2">3.3V</text>
<text x="130.7" y="194">R8</text>
<text x="130.6" y="199.2">R9</text>
<text x="351.6" y="223.6" transform="rotate(-90 351.6 223.6)">R14</text>
<text x="353.2" y="223.2" transform="rotate(-90 353.2 223.2)">4K7</text>
<text x="362.6" y="227.8" transform="rotate(-90 362.6 227.8)">R15</text>
<text x="364.3" y="227.4" transform="rotate(-90 364.3 227.4)">10K</text>
<text x="350.3" y="233.7">3.3V</text>
</g>
<g font-size="1.6" fill="#840000">
<text x="102" y="95.5">20E</text>
<text x="102" y="100.6">20E</text>
<text x="138.5" y="194.2">20E</text>
<text x="138.5" y="199.2">20E</text>
<text x="130.1" y="204.4">R10</text>
<text x="138.4" y="204.4">20E</text>
</g>
<g font-size="1.4" fill="#006464">
<text x="323" y="45.5">4</text>
<text x="323" y="53.1">1</text>
<text x="323" y="50.6">2</text>
<text x="323" y="48">3</text>
</g>
<g font-size="1.4" fill="#a90000">
<text x="32.7" y="77.1">1</text>
<text x="39.1" y="77.1">2</text>
<text x="32.4" y="89.3">1</text>
<text x="38.8" y="89.3">2</text>
</g>
</svg>
